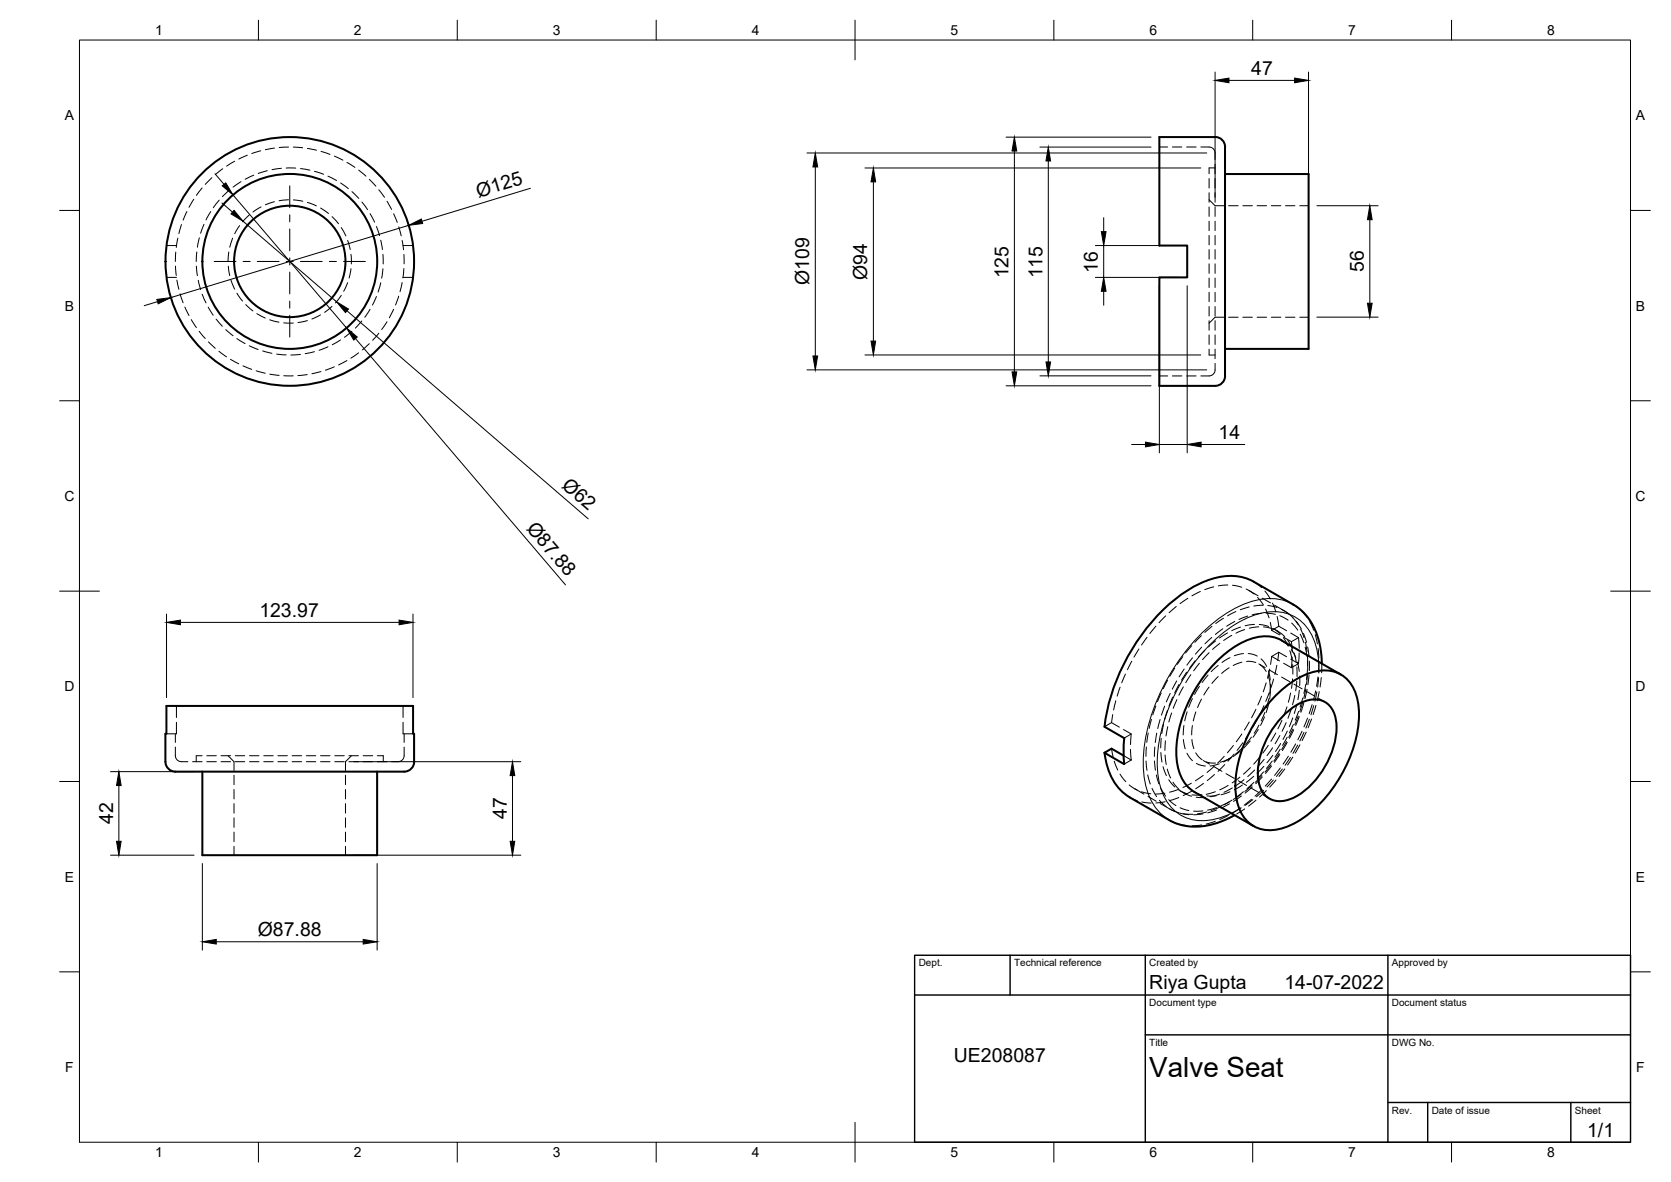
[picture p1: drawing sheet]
<svg xmlns="http://www.w3.org/2000/svg" width="420mm" height="297mm" viewBox="0 0 420 297" stroke-linecap="round" stroke-linejoin="round" font-family="sans-serif">
<!-- layer: Visible -->
<g fill="none" stroke="#000" stroke-width=".51">
<path d="M291.5 34.4h14a2.82 2.82 0 0 1 2.5 3.6v55.4a2.83 2.83 0 0 1-2.5 3.6h-14v-27.3h7v-8h-7zM308 43.7h21v44h-21M320.7 174.8a20 20 0 0 1 11.5-6.3 8.1 8.1 0 0 1 8.8 6.2 25.2 25.2 0 0 1-2.1 16.9 32 32 0 0 1-14.3 15.7 9.6 9.6 0 0 1-10.4-.4 11.5 11.5 0 0 1-3.6-9.4 34.7 34.7 0 0 1 10.1-22.7zM322.3 161l14.8 8.5M322.3 160.9a10.6 10.6 0 0 0-10.3 .7 34.2 34.2 0 0 0-15.9 23.1 16.6 16.6 0 0 0 1.6 11.8l1.6 1.8 1 .7 14.9 8.6M322.8 179.7a10.5 10.5 0 0 1 9-3.8 5.7 5.7 0 0 1 4.2 5.6 21.1 21.1 0 0 1-11.1 19.1 5.5 5.5 0 0 1-8-2.6 15.5 15.5 0 0 1 1.5-12.2 23.4 23.4 0 0 1 4.4-6.1zM332.4 166.8l-.2-2.7-.8-3.6-1-2.8-1.8-2.9-1.4-1.4-1.4-1.1-10.6-6.1a14.6 14.6 0 0 0-13.6 .5 44.6 44.6 0 0 0-19.1 20.3 46.7 46.7 0 0 0-4.8 15.6l5 2.9-.2 3.4 .2 3.1-5-2.8M50.9 193.9v21h43.9v-21M104.1 191.4v-7h-.2v-7h-62.1v7h-.2v7a2.51 2.51 0 0 0 2.5 2.5M104.1 191.4a2.88 2.88 0 0 1-3.5 2.5h-56.5M277.7 189.2l1.8-1.1 3 1.8M277.7 189.2a14.2 14.2 0 0 0 6.3 11.1"/>
<path d="M284 200.4l10.4 5.9 1.6 .7 1.9 .5 3.2 .2 3.1-.4 3-.9 3.2-1.5"/>
<circle cx="72.9" cy="65.7" r="14"/>
<circle cx="72.9" cy="65.7" r="22"/>
<circle cx="72.9" cy="65.7" r="31.3"/>
</g>
<!-- layer: Hidden -->
<g fill="none" stroke="#000" stroke-width=".25">
<path d="M62.2 39l-2.2 1M65.6 37.9l-2.3 .7M69 37.2l-2.3 .4M72.6 37l-2.4 .1M73.7 37l2.4 .1M77.3 37.3l2.3 .4M80.7 38l2.3 .8M84.1 39.2l2.1 1M291.5 36.9h2.1M294.8 36.9h2.4M298.4 36.9h2.3M301.9 36.9h2.1a1.7 1.7 0 0 1 1.5 2.2v1"/>
<path d="M44.7 59.8l-.4 2.4M45.6 56.4l-.6 2.3M47 53.2l-1 2.1M48.7 50.1l-1.2 2M50.1 59.8l-.5 2.3M50.8 47.2l-1.4 1.9M51.3 56.4l-.9 2.2M53 53.2l-1.2 2.1M53.3 44.6l-1.7 1.7M55.1 50.3l-1.5 1.9M56 42.4l-1.9 1.5M57.7 47.8l-1.8 1.6"/>
<path d="M58.5 59.8l-.7 2.3M59 40.5l-2 1.2M60.2 56.7l-1.2 2M60.6 45.7l-2 1.3M62.7 54l-1.7 1.7M63.8 44l-2.2 1M65.6 52l-2 1.3M67.2 42.9l-2.3 .7M69 50.7l-2.3 .8M70.8 42.3l-2.4 .3M72 42.2l2.4 .1M72.6 50.2l-2.4 .2"/>
<path d="M73.8 50.2l2.3 .4M75.6 42.4l2.3 .4M77.3 50.9l2.2 .8M79.1 43.1l2.3 .7M80.6 52.3l2 1.3M82.5 44.3l2.1 1M83.5 54.4l1.6 1.8M85.6 46l2 1.4M85.8 57.2l1.2 2.1M87.2 40.8l2 1.3M88.5 48.2l1.7 1.7M90.2 42.8l1.8 1.5"/>
<path d="M91 50.8l1.4 1.9M92.9 45.1l1.6 1.7M93 53.7l1.2 2.1M94.7 56.9l.7 2.3M95.2 47.7l1.5 1.9M97.3 50.6l1.2 2M99 53.7l.9 2.2M100.3 57l.6 2.3M304 59.2v2.3M304 55.6v2.4M304 52v2.4M304 48.4v2.4"/>
<path d="M304 44.9v2.4M304 50.2l1.5 1.5h2.2M305.5 59.2v2.3M305.5 55.6v2.4M305.5 52v2.4M305.5 48.4v2.4M305.5 44.9v2.4M305.5 41.3v2.4M305.5 42.2h-1.5v1.5M308.9 51.7h2.4M312.5 51.7h2.4M316.1 51.7h2.4"/>
<path d="M319.7 51.7h2.4M323.2 51.7h2.4M326.8 51.7h2.2M41.8 69.7h2.6M41.8 61.7h2.6M44.1 66.9l.2 2.3M44.2 63.4l-.1 2.3M44.5 70.4l.5 2.3M45.3 73.8l.7 2.3M46.5 77.2l1 2.1M49.4 66.9l.2 2.4M49.5 63.3l-.2 2.4"/>
<path d="M49.8 70.4l.6 2.4M50.8 73.9l1 2.2M52.3 77.2l1.3 2M57.4 66.9l.4 2.4M57.5 63.3l-.2 2.4M58.1 70.4l.9 2.3M59.6 73.7l1.4 2M61.8 76.5l1.8 1.6M64.6 78.8l2.1 1.1M80.6 79.1l-2.2 1.1M83.5 77l-1.9 1.5M85.8 74.2l-1.5 1.9"/>
<path d="M87.4 60.4l.7 2.3M87.4 71l-1 2.2M88.2 63.9l.1 2.4M88.2 67.5l-.4 2.4M93 77.7l-1.3 2M94.7 74.5l-1.1 2.2M95.7 60.4l.5 2.3M95.7 71.1l-.6 2.3M96.3 63.9l.1 2.4M96.3 67.5l-.3 2.4M99 77.7l-1.1 2.1M100.2 74.4l-.8 2.3"/>
<path d="M101.1 60.4l.4 2.4M101.1 71l-.5 2.3M101.3 69.7h2.6M101.3 61.7h2.6M101.6 64v2.3M101.6 67.5l-.3 2.3M304 77v2.4M304 73.5v2.3M304 69.9v2.3M304 66.3v2.4M304 62.7v2.4M305.5 77v2.4"/>
<path d="M305.5 73.5v2.3M305.5 69.9v2.3M305.5 66.3v2.4M305.5 62.7v2.4M307.7 79.7h-2.2l-1.5 1.5M308.9 79.7h2.4M312.5 79.7h2.4M316.1 79.7h2.4M319.7 79.7h2.4M323.2 79.7h2.4M326.8 79.7h2.2M48.1 80.3l1.3 2"/>
<path d="M50.1 83.3l1.5 1.8M52.4 85.9l1.7 1.6M54.3 80.2l1.6 1.8M55.1 88.3l1.9 1.4M56.8 82.8l1.8 1.6M58 90.3l2 1.1M59.6 85.1l2 1.2M61.1 91.9l2.2 .9M62.7 86.9l2.2 .9M64.4 93.2l2.3 .6M66 88.2l2.4 .6M67.8 80.4l2.3 .6"/>
<path d="M67.8 94l2.4 .3M69.6 89l2.3 .2M71.3 81.1l2.4 .1M71.4 94.4l2.3 .1M75.5 89.1l-2.4 .1M77.3 94.1l-2.4 .3M77.3 80.6l-2.4 .5M79.1 88.4l-2.4 .5M80.7 93.4l-2.3 .5M82.5 87.2l-2.3 .8M84.1 92.2l-2.3 .8M85.6 85.4l-2.1 1.2"/>
<path d="M87.2 90.6l-2.1 1.1M88.5 83.3l-1.9 1.5M90.2 88.7l-2 1.3M91 80.7l-1.6 1.8M92.9 86.4l-1.8 1.5M95.2 83.7l-1.5 1.8M97.3 80.9l-1.3 1.9M291.5 94.5h2.1M294.8 94.5h2.4M298.4 94.5h2.3M304 87.7v1.5h1.5M304 84.2v2.4"/>
<path d="M304 80.6v2.4M305.5 91.3v1.3a1.6 1.6 0 0 1-1.5 1.9h-2.1M305.5 87.7v2.4M305.5 84.2v2.4M305.5 80.6v2.4M290.6 157.4l-1.5 1.8M293.1 154.8l-1.7 1.7M295.8 152.4l-1.8 1.6M298.7 150.4l-2 1.3M301.8 148.6l-2.1 1.1M305.2 147.5l-2.3 .7M308.7 159.1l-2.1 1.2"/>
<path d="M308.7 147l-2.4 .2M309.7 159.7l-2 1.3M309.9 147.1l2.3 .5M311.9 157.6l-2.2 .9M313 158.2l-2.2 .9M313.3 148l2 1.3M314 148.4l2.3 1.3M315.2 146.2l2 1.5M315.4 156.9l-2.3 .4M316.2 150.1l1.4 1.9M316.5 157.5l-2.4 .4M316.6 156.9l2.4 .5"/>
<path d="M317.4 150.3l2 1.2M317.7 157.6l2.3 .4M318.1 148.5l1.3 2M318.2 153l.9 2.3M319.4 156.4l.4 2M319.8 158.4l1.9 1.1M320 151.6l.8 2.2M320.1 157.9l1.9 1.5M320.2 158l1.1 .6M320.5 152.1l2.9 1.7 1.7 1.4M321.1 154.9l.4 2.5-1.7 1M321.1 158.5l1.9 1.5"/>
<path d="M321.5 157.4l2 1.1M324.5 159.1l2 1.1M325.9 156.1l1.3 2M327.7 159.2l.8 2.2M44.4 177.4v2.9M101.3 177.4v2.9M279.8 179.6l-.3 2M280.6 176.1l-.6 2.3M281.6 172.7l-.7 2.2M283 169.4l-1 2.2M284.6 166.2l-1.1 2.1M286.4 163.1l-1.3 2"/>
<path d="M288.4 160.2l-1.4 1.9M293.5 178.5l-.7 2.3M294.6 179.2l-.7 2.2M294.9 175.2l-1 2.2M295.9 175.8l-.9 2.2M296.5 172l-1.1 2.1M297.5 172.6l-1.1 2.1M298.4 168.9l-1.3 2M298.5 178.9l-.6 2.3M299.4 169.6l-1.3 2M299.8 175.6l-.9 2.1M300.5 166.1l-1.4 1.9"/>
<path d="M300.7 178.9l-.7 2.3M301.6 166.7l-1.5 1.9M301.6 172.5l-1.2 2M302.1 175.7l-1 2.1M303 163.4l-1.7 1.7M303.7 169.7l-1.4 1.8M304 172.7l-1.3 2M304 164l-1.6 1.8M305.7 161.1l-1.9 1.5M306.3 167.2l-1.8 1.6M306.3 170l-1.6 1.8M306.7 161.7l-1.8 1.5"/>
<path d="M309.1 167.8l-1.9 1.4M309.3 165.3l-2 1.2M312.3 166.4l-2.2 .8M312.7 164.2l-2.3 .6M313.4 166.2h1.1l1.3 .3M313.9 164.2l1 .2 1.2 .5M315.8 178.3l-1.1 2.1M316.5 166.8l1.6 1M316.8 167l1 .9 .6 .8M317.1 165.6l1.4 1.9M317.2 175l-.9 2.2M317.8 177.4l-1 2.1"/>
<path d="M318.1 179l-1 2.2M318.4 171.6l-.8 2.3M318.9 169.8l.5 2.3M318.9 168.6l.5 2.3M319 176.8l-.6 2.3M319 175.6l-.6 2.3M319.1 174.1l-.8 2.2M319.2 168.4l2 1.2M319.3 168.1l-.6 2.4M319.3 174.4l.1-2.3-.2 3.5M319.8 165l-.3 2M319.8 165l1.9 1.1"/>
<path d="M320.2 170.7l-.7 2.2M321.1 167.2l-.6 2.3M321.5 163.9l-.2 2.1M321.5 163.9l2 1.1M321.5 163.9l-1.7 1.1M322.2 170.1l2.1 1.2M322.3 161l1.6 1.3M322.7 160.3l1.2 2.1M322.7 160.1l2 1.2 .2 2.6M323.6 177.6l-.8 2.3M323.8 160.9l1.2 2.1M324.3 163.5l.6 2.3"/>
<path d="M324.5 174.2l-.6 2.3M324.5 165.6l2 1.2M324.7 178.2l-.9 2.3M324.7 163.2l1.1 2.1M324.9 165.1l-.2 2.7-2-1.1M325 167l.1 2.4M325 170.6l-.3 2.4M325.4 171.9l2 1.2M325.4 164.1l.5 2.3M325.6 174.8l-.6 2.3M326.1 167.6v2.4M326.1 171.2l-.3 2.4"/>
<path d="M326.1 177l-.7 2.3M326.2 166.4l.5 2.3M326.5 160.2l.2 2.7M326.5 166.8l-1.8 1M326.5 160.2l-1.8 1.1M326.7 164.1l-.2 2.7M326.7 173.5l-.4 2.3M326.8 169.9v2.4M327.8 176.7l-.7 2.3M328.4 173.7l2.1 1.2M328.7 173.2l-.6 2.4M328.8 162.6l.3 2.3"/>
<path d="M329.1 169.7l-.3 2.4M329.2 166.1v2.4M330.9 177.3l-.7 2.3M331.5 175.5l1.6 .9M331.7 173.8l-.5 2.3M332.2 170.3l-.3 2.3M332.4 166.8l-.1 2.3M44.1 187.8v2.1a1.91 1.91 0 0 0 2.5 1.5h.6M44.1 184.4v2.2M44.4 181.5v2.9h-2.6M48.4 191.4h2.4M50.8 189.9h-1.5v1.5"/>
<path d="M52 191.4h2.4M52 189.9h2.4M55.6 191.4h2.4M55.6 189.9h2.4M57.3 189.9l1.5 1.5v2.2M58.8 194.8v2.4M58.8 198.4v2.4M59.2 191.4h2.3M59.2 189.9h2.3M62.7 191.4h2.4M62.7 189.9h2.4M66.3 191.4h2.4"/>
<path d="M66.3 189.9h2.4M69.9 191.4h2.4M69.9 189.9h2.4M73.4 191.4h2.4M73.4 189.9h2.4M77 191.4h2.4M77 189.9h2.4M80.6 191.4h2.4M80.6 189.9h2.4M84.2 191.4h2.4M84.2 189.9h2.4M86.9 194.8v2.4"/>
<path d="M86.9 198.4v2.4M87.7 191.4h2.4M87.7 189.9h2.4M88.4 189.9l-1.5 1.5v2.2M91.3 191.4h2.4M91.3 189.9h2.4M94.9 191.4h2.4M94.9 189.9h1.5v1.5M101.3 181.5v2.9h2.6M101.6 187.8v2.1a1.91 1.91 0 0 1-2.5 1.5h-.6M101.6 184.4v2.2M279.5 188.1l.4 2"/>
<path d="M279.5 181.6l-1.8 1M279.5 181.6l2 1.1M280.2 191.3l.9 2.2M281.6 194.5l1.5 1.9M282.5 183.3l1.9 1.2-.1 2.6M282.5 189.9l1.9 1.1M283.9 197.3l2 1.2M284.2 188.3l.2 2.7M284.4 184.5l-1.7 1M284.4 191l-1.7 1M285.3 198.2l2.3 1.4M287 199l2.3 .5"/>
<path d="M291.9 189.1l.3 2.4M292 185.6l-.2 2.3M292.4 192.7l.9 2.2M292.6 182l-.5 2.3M292.9 199.3l-2.4 .2M292.9 189.7l.3 2.4M293 186.2l-.1 2.4M293.5 193.3l.8 2.2M293.6 182.6l-.4 2.4M293.9 195.9l1.5 1.9M294.9 196.6l1.6 1.8M296.3 198.4l-2.2 .7"/>
<path d="M296.4 198.5l2.1 1M296.7 198.7l1.1 .7M297.4 199.1l2.2 1M297.6 185.9l.4 2.3M297.7 182.3l-.2 2.4M298.4 189.3l1.4 1.9M299.6 196.8l-2.2 1.1M299.6 198.8l-2.1 1.1M299.7 199.7l2.4 .1M299.7 185.8l.5 2.3M299.8 182.3l-.2 2.4M300.3 199l2 .8"/>
<path d="M300.7 189.2l.8 1.1 .8 .6M300.8 191.8l1.3 .5 1 .2M302.5 194.9l-1.9 1.3M302.5 191.1l1.6 .9M302.6 196.9l-2 1.3M303.3 191.5l.9 .2 1.4 .1M305.2 192.6l2 1.2M305.3 192.6l-1.8 1.5M305.4 194.6l-1.8 1.6M305.6 199l-2.3 .6M305.8 200h-2.3M306.6 191.9l-2.3 .6"/>
<path d="M306.6 199.6l-2.3 .6M307.8 190.1l-1.6 1.7M307.9 192.2l-1.6 1.7M308.3 194.4l2 1.2M308.8 197.4l-2.1 1.1M309 190.7l-2.2 .8M309.3 199l-2.3 .7M309.6 190.4l-1.1 .6M309.7 190.3l-2 1.2M309.9 198l-2.2 1.1M310.1 187.3l-1.5 1.9M310.3 189.5l-1.5 1.8"/>
<path d="M311.4 196.2l2 1.2M311.7 195.3l-1.9 1.4M311.9 188.7l-1.9 1.4M312.3 184.5l-1.4 1.9M312.4 187.9l-1.8 1.7M312.4 197.3l-2.1 1.2M312.5 186.7l-1.4 1.9M312.8 195.9l-1.9 1.4M314.1 181.4l-1.2 2.1M314.3 186.2l-1.5 1.7M314.4 192.9l-1.7 1.6M314.5 183.7l-1.3 2"/>
<path d="M314.5 198l2 1.2M314.7 185.2l-1.5 1.9M314.9 197.8l-1.8 1.5M315.2 195.1l-1.8 1.5M315.5 193.5l-1.8 1.7M316.2 180.6l-1.1 2.1M316.4 183.3l-1.3 2M316.6 182.2l-1.3 2.1M316.8 190.2l-1.6 1.8M317.4 195.2l-1.7 1.7M317.6 199.8l1.6 .9M317.8 192.6l-1.7 1.7"/>
<path d="M317.9 190.8l-1.6 1.8M317.9 180.2l-1 2.1M318.4 198.7l-1.7 1.6M318.9 187.3l-1.4 2M319.7 192.5l-1.5 1.9M320 187.9l-1.4 2M320 189.8l-1.4 1.9M320.8 184.2l-1.2 2.1M320.8 196l-1.5 1.8M321.8 189.6l-1.4 2M321.8 184.8l-1.2 2.1M322 186.8l-1.3 2.1"/>
<path d="M322.3 181l-1 2.2M323 193.2l-1.4 1.9M323.4 181.6l-1 2.2M323.7 186.6l-1.3 2M323.7 183.7l-1.1 2.1M325.1 180.4l-.9 2.2M325.1 190.3l-1.4 2M325.3 183.4l-1.1 2.1M326.7 180.1l-.9 2.2M326.9 187.2l-1.2 2.1M328.4 184l-1 2.1M329.8 180.7l-.9 2.2"/>
<path d="M58.8 202v2.4M58.8 205.5v2.4M58.8 209.1v2.4M58.8 212.7v2.2M86.9 202v2.4M86.9 205.5v2.4M86.9 209.1v2.4M86.9 212.7v2.2M284 200.4l1.9 .8M287.1 201.5l2.4 .3M288.7 200.2l2 1.1M291.8 201.9l3.7 2"/>
<path d="M293 201.5l-2.4 .3M296.4 200.4l-2.2 .8M296.6 204.3l2.3 .4M300.8 200.3l2.3 .1M302.5 204.5l-2.4 .3M305.9 203.5l-2.2 .8M309.1 202l-2.1 1.1M312.1 200l-1.9 1.4M313 203.3l-2 1.3M315.8 201.1l-1.9 1.5"/>
</g>
<!-- layer: Hidden Narrow -->
<g fill="none" stroke="#000" stroke-width=".25">
<path d="M302.1 159.7l-1.7 1.7M304.7 157.4l-1.8 1.5M307.5 158l-1.9 1.4M307.6 155.4l-1.9 1.3M310.5 156.2l-2.1 1.2M310.7 153.7l-2 1.1M313.7 154.8l-2.2 .9M314.1 152.5l-2.3 .7M317.2 154.1l-2.3 .4M317.6 152.1l-2.3 .2M318.3 154.1l2.4 .3M318.8 152.2l2.3 .5"/>
<path d="M321.8 154.7l2.1 1.1M322.2 153.1l1.9 1.3M324.8 156.6l1.5 1.8M325 155.2l1.5 1.8M325.1 151.9l1.1 .7M326.9 159.4l1 2.1M327 158.1l.9 2.2M327.1 153.4l1.6 1.8M329.3 156.2l1 2.2M330.7 159.5l.6 2.3M290.6 177.4l-.7 2.2M292 174.1l-1 2.2"/>
<path d="M292.8 177.5l-.8 2.2M293.6 171l-1.1 2.1M294.2 174.3l-.9 2.1M295.4 167.9l-1.3 2.1M295.9 171.1l-1.1 2.1M297.4 165l-1.4 1.9M297.8 168.1l-1.3 2M299.6 162.3l-1.5 1.8M299.8 165.3l-1.4 1.9M302.2 162.6l-1.6 1.8M304.7 160.2l-1.7 1.6M326.4 179.9l-.8 2.2"/>
<path d="M326.5 178.8l-.8 2.2M327.5 176.6l-.7 2.2M327.6 175.4l-.7 2.3M328.2 162.7l.4 2.3M328.2 161.4l.4 2.3M328.3 173.2l-.5 2.3M328.3 171.9l-.4 2.4M328.7 164.9l.1 2.4M328.7 168.4l-.2 2.4M328.7 166.1l.1 2.4M328.7 169.7l-.2 2.3M329.9 177.1l-.7 2.3"/>
<path d="M330.3 177.3l-.7 2.3M330.8 173.6l-.6 2.3M331.1 173.9l-.5 2.3M331.4 170.1l-.4 2.4M331.4 163l.2 2.4M331.6 166.3v2.8M331.6 170.3l-.3 2.4M331.6 166.5l-.1 2.4M288.2 191.2l.2 2.4M288.2 187.7l-.1 2.4M288.6 194.7l.6 2.3M288.7 184.2l-.3 2.3"/>
<path d="M289.5 180.8l-.6 2.3M289.7 198.1l1.1 2.1M290.3 191.2l.2 2.4M290.4 187.7l-.1 2.4M290.7 194.7l.7 2.3M290.9 184.2l-.4 2.4M291.7 180.8l-.6 2.3M291.9 198.1l1.2 2M312.1 199.6l-2 1.3M312.7 199l-1.9 1.4M314.8 197.4l-1.8 1.5M315.3 196.6l-1.8 1.6"/>
<path d="M317.3 194.9l-1.6 1.7M317.3 198.4l-1.7 1.7M317.7 194l-1.6 1.8M317.7 198.6l-1.8 1.6M319.6 192.2l-1.5 1.8M319.7 195.8l-1.6 1.8M319.9 191.2l-1.4 1.9M320.2 196l-1.6 1.8M321.6 189.3l-1.3 2M321.9 188.3l-1.3 2M321.9 193l-1.4 1.9M322.4 193.3l-1.4 1.8"/>
<path d="M323.5 186.3l-1.2 2M323.7 185.3l-1.2 2M324 190l-1.4 2M324.5 190.3l-1.4 2M325.1 183.2l-1.1 2.1M325.2 182.1l-1 2.1M325.8 187l-1.2 2M326.3 187.2l-1.2 2.1M327.4 183.8l-1.1 2.1M327.9 184.1l-1.1 2.1M328.8 180.5l-.9 2.2M329.2 180.7l-.8 2.3"/>
<path d="M291.5 201.1l1.7 1.6M293.9 201l1.8 1.4M293.9 206.1l1.2 .5M294.2 203.4l2.2 .8M296.2 207l2.4 .5M296.7 203l2.2 .7M297.6 204.5l2.3 .1M302.1 207.3l-2.3 .2M302.5 203.8h-2.4M303.4 204.1l-2.3 .4M305.6 206.4l-2.3 .7M305.9 203l-2.3 .6"/>
<path d="M306.7 202.8l-2.2 .9M308.8 204.9l-2.1 1.1M309.1 201.5l-2.1 1M309.8 201.1l-2 1.2M311.9 203l-2 1.3M312.1 203l-2.5 1.4M314.7 200.9l-1.9 1.4M315 201l-1.9 1.4"/>
</g>
<!-- layer: Visible Narrow -->
<path d="M325.1 151.9a13.9 13.9 0 0 0-12.2-.1 41.7 41.7 0 0 0-19 18.1 41.7 41.7 0 0 0-6.2 25.6 13.9 13.9 0 0 0 6.3 10.5M331.6 166.3a13.6 13.6 0 0 0-5.6-11 12.6 12.6 0 0 0-11.8-.3 39.5 39.5 0 0 0-18.3 18.5 38.2 38.2 0 0 0-4.7 21.5 12.3 12.3 0 0 0 7.4 10.6 14.2 14.2 0 0 0 11-1.2" fill="none" stroke="#000" stroke-width=".25"/>
<!-- layer: Border -->
<g fill="none" stroke="#000" stroke-width=".25">
<path d="M20 10.1h390v276.9h-390zM65 5.1v5M115 5.1v5M165 5.1v5M215 5.1v10M265 5.1v5M315 5.1v5M365 5.1v5M15 52.9h5M410 52.9h5M15 100.7h5M410 100.7h5"/>
<path d="M15 148.6h10M405 148.6h10M15 196.4h5M410 196.4h5M15 244.2h5M410 244.2h5M65 287v5M115 287v5M165 287v5M215 282.1v9.9M265 287v5M315 287v5"/>
<path d="M365 287v5"/>
</g>
<!-- layer: TitleBlock -->
<path d="M230 240.1h180v46.9h-180zM230 250h180M254 240.1v9.9M288 240.1v46.9M349 240.1v46.9M288 260.1h122M349 277.1h61M359 277.1v9.9M395 277.1v9.9" fill="none" stroke="#000" stroke-width=".36"/>
<!-- layer: Center Lines -->
<g fill="none" stroke="#000" stroke-width=".25">
<path d="M72.9 46.7v5.5M72.9 54v1.8M72.9 57.5v5.5M53.8 65.7h5.5M61.1 65.7h1.8M64.7 65.7h5.5M72 65.7h1.7M72.9 64.8v1.8M72.9 68.4v5.5M72.9 75.7v1.7M72.9 79.2v5.5M75.5 65.7h5.5"/>
<path d="M82.8 65.7h1.8M86.4 65.7h5.5"/>
</g>
<!-- layer: Dimensions -->
<g fill="none" stroke="#000" stroke-width=".25">
<path d="M305.5 18.1v31.5M329 18.1v31.5M202.9 38.4h100.5M253 34.5h36.4M255.1 38v55.5M261.5 37h27.9M309 20.2h16.5M54.1 43.7l2.2 2.6M55.8 51l2.7 2.3M58.6 49l28.5 33.4M61.1 55.6l23.5 20.2M102.8 56.6l-59.9 18.2"/>
<path d="M133.4 47.3l-27.3 8.3M205 42v47.5M217.5 42.2h84.4M219.6 45.7v40M263.6 40.5v50.5M277.5 54.7v3.5M331.1 51.7h15.4M344.4 55.2v21M39.6 75.8l-3.3 1M87.2 78.1l60.7 52.3M275.4 61.7h21M275.4 69.7h21"/>
<path d="M277.5 61.7v8M277.5 73.2v3.5M291.5 71.8v42M298.5 71.8v42M331.1 79.7h15.4M89.4 85.1l52.8 61.9M202.9 92.9h100.5M217.5 89.2h84.4M253 97h36.4M261.5 94.5h27.9M284.5 111.7h3.5M291.5 111.7h7"/>
<path d="M302 111.7h11M41.9 154.3v21M45.4 156.4h55M103.8 154.3v21M27.8 193.9h21M29.9 197.4v14M89 191.4h42M128.9 194.9v16.5M27.8 214.9h21M50.9 217v21.8M89 214.9h42M94.8 217v21.8"/>
<path d="M54.4 236.7h36.9"/>
</g>
<g fill="#000" stroke="#000" stroke-width=".25">
<path d="M305.5 20.2l3.5-.6v1.2zM325.5 19.6l3.5 .6-3.5 .6zM255.1 34.5l.6 3.5h-1.2zM55.9 46.7l.9-.7 1.8 3zM58.8 52.9l2.3 2.7-3-1.9zM102.8 56.6l3.1-1.6 .4 1.2zM205 38.4l.6 3.6h-1.2zM219.6 42.2l.6 3.5h-1.2zM263.6 37l.6 3.5h-1.2zM276.9 58.2h1.2l-.6 3.5zM344.4 51.7l.6 3.5h-1.2zM39.4 75.3l3.5-.5-3.1 1.6z"/>
<path d="M84.6 75.8l3 1.9-.7 .9zM277.5 69.7l.6 3.5h-1.2zM343.8 76.2h1.2l-.6 3.5zM87.1 82.4l2.7 2.3-.9 .8zM204.4 89.5h1.2l-.6 3.4zM219 85.7h1.2l-.6 3.5zM254.5 93.5h1.2l-.6 3.5zM263 91h1.2l-.6 3.5zM288 111.1l3.5 .6-3.5 .6zM298.5 111.7l3.5-.6v1.2zM41.9 156.4l3.5-.6v1.2zM100.4 155.8l3.4 .6-3.4 .6z"/>
<path d="M29.9 193.9l.6 3.5h-1.2zM128.9 191.4l.5 3.5h-1.1zM29.3 211.4h1.2l-.6 3.5zM128.3 211.4h1.1l-.5 3.5zM50.9 236.7l3.5-.6v1.1zM91.3 236.1l3.5 .6-3.5 .5z"/>
</g>
<text font-size="7" x="289" y="270.6">Valve Seat</text>
<g font-size="4.9">
<text x="314.6" y="18.8">47</text>
<text x="120.3" y="49.7" transform="rotate(-17 120.3 49.7)">Ø125</text>
<text x="203.5" y="71.7" transform="rotate(-90 203.5 71.7)">Ø109</text>
<text x="218.1" y="70.3" transform="rotate(-90 218.1 70.3)">Ø94</text>
<text x="253.6" y="70" transform="rotate(-90 253.6 70)">125</text>
<text x="262.1" y="70" transform="rotate(-90 262.1 70)">115</text>
<text x="276.1" y="68.6" transform="rotate(-90 276.1 68.6)">16</text>
<text x="343" y="68.4" transform="rotate(-90 343 68.4)">56</text>
<text x="306.4" y="110.3">14</text>
<text x="141.1" y="122.4" transform="rotate(41 141.1 122.4)">Ø62</text>
<text x="132.2" y="132.9" transform="rotate(49 132.2 132.9)">Ø87.88</text>
<text x="65.2" y="154.9">123.97</text>
<text x="28.5" y="207" transform="rotate(-90 28.5 207)">42</text>
<text x="127.4" y="205.8" transform="rotate(-90 127.4 205.8)">47</text>
<text x="64.8" y="235.1">Ø87.88</text>
<text x="289" y="248.5">Riya Gupta</text>
<text x="323" y="248.5">14-07-2022</text>
<text x="239.9" y="266.9">UE208087</text>
<text x="399.1" y="285.7">1/1</text>
</g>
<g font-size="3.5">
<text x="39" y="8.8">1</text>
<text x="89" y="8.8">2</text>
<text x="139" y="8.8">3</text>
<text x="189" y="8.8">4</text>
<text x="239" y="8.8">5</text>
<text x="289" y="8.8">6</text>
<text x="339" y="8.8">7</text>
<text x="389" y="8.8">8</text>
<text x="16.3" y="30.2">A</text>
<text x="411.3" y="30.2">A</text>
<text x="16.3" y="78">B</text>
<text x="411.3" y="78">B</text>
<text x="16.2" y="125.9">C</text>
<text x="411.2" y="125.9">C</text>
<text x="16.2" y="173.7">D</text>
<text x="411.2" y="173.7">D</text>
<text x="16.3" y="221.6">E</text>
<text x="411.3" y="221.6">E</text>
<text x="16.4" y="269.4">F</text>
<text x="411.4" y="269.4">F</text>
<text x="39" y="290.8">1</text>
<text x="89" y="290.8">2</text>
<text x="139" y="290.8">3</text>
<text x="189" y="290.8">4</text>
<text x="239" y="290.8">5</text>
<text x="289" y="290.8">6</text>
<text x="339" y="290.8">7</text>
<text x="389" y="290.8">8</text>
</g>
<g font-size="2.5">
<text x="231" y="242.9">Dept.</text>
<text x="255" y="242.9">Technical reference</text>
<text x="289" y="242.9">Created by</text>
<text x="350" y="242.9">Approved by</text>
<text x="289" y="252.8">Document type</text>
<text x="350" y="252.8">Document status</text>
<text x="289" y="262.9">Title</text>
<text x="350" y="262.9">DWG No.</text>
<text x="350" y="279.9">Rev.</text>
<text x="360" y="279.9">Date of issue</text>
<text x="396" y="279.9">Sheet</text>
</g>
</svg>
